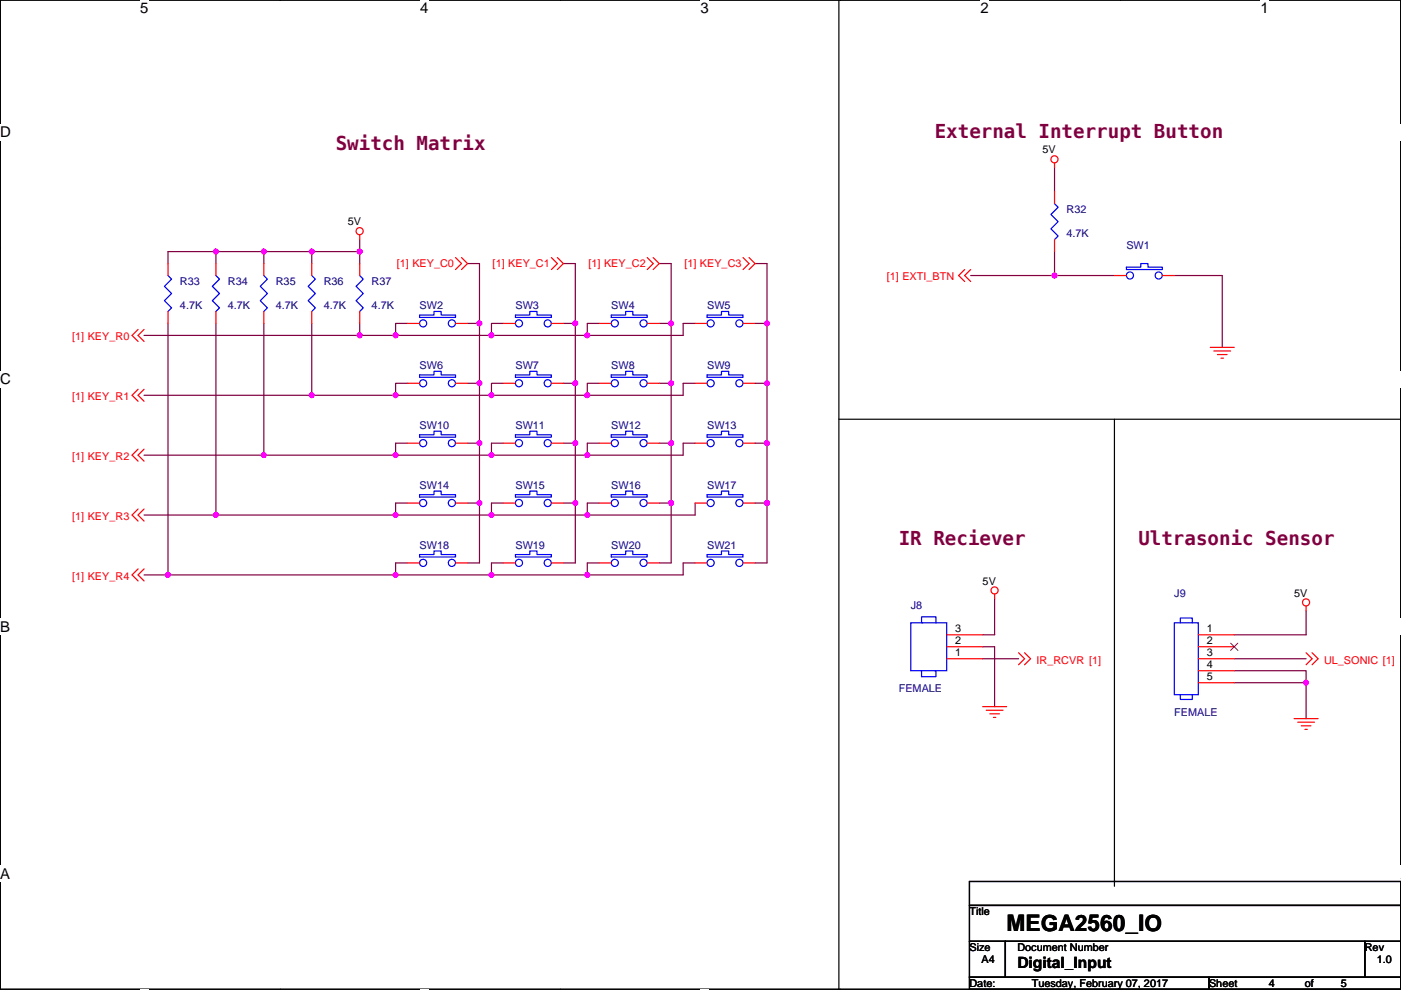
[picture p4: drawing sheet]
<svg xmlns="http://www.w3.org/2000/svg" width="297mm" height="210mm" viewBox="0 0 297 210" stroke-linecap="round" stroke-linejoin="round" font-family="sans-serif">
<path d="M.1 0h296.9v209.8h-296.9z" fill="none" stroke="#000" stroke-width=".25"/>
<g fill="#fff">
<path d="M29.7 0h1.8v3.5h-1.8z"/>
<path d="M29.7 209.8l1.8 .1z"/>
</g>
<path d="M59.4 0h.1M59.4 209.8h.1" fill="none" stroke="#000" stroke-width=".25"/>
<g fill="#fff">
<path d="M89.1 0h1.8v3.5h-1.8z"/>
<path d="M89.1 209.8l1.8 .1z"/>
</g>
<path d="M118.8 0h.1M118.8 209.8h.1" fill="none" stroke="#000" stroke-width=".25"/>
<g fill="#fff">
<path d="M148.5 0h1.8v3.5h-1.8z"/>
<path d="M148.5 209.8l1.8 .1z"/>
</g>
<path d="M178.2 0h.1M178.2 209.8h.1" fill="none" stroke="#000" stroke-width=".25"/>
<g fill="#fff">
<path d="M207.9 0h1.7v3.5h-1.7z"/>
<path d="M207.9 209.8l1.7 .1z"/>
</g>
<path d="M237.6 0h.1M237.6 209.8h.1" fill="none" stroke="#000" stroke-width=".25"/>
<g fill="#fff">
<path d="M267.3 0h1.7v3.5h-1.7z"/>
<path d="M267.3 209.8l1.7 .1z"/>
<path d="M.1 26.2h2.2v3.6h-2.2z"/>
<path d="M297 26.2v3.6z"/>
<path d="M.1 78.7h2.2v3.5h-2.2z"/>
<path d="M297 78.7v3.5z"/>
</g>
<path d="M.1 52.5h.1M297 52.5h.1" fill="none" stroke="#000" stroke-width=".25"/>
<g fill="#fff">
<path d="M.1 131.1h2.1v3.6h-2.1z"/>
<path d="M297 131.1v3.6z"/>
</g>
<path d="M.1 104.9h.1M297 104.9h.1" fill="none" stroke="#000" stroke-width=".25"/>
<g fill="#fff">
<path d="M0 183.6h2.2v3.5h-2.2z"/>
<path d="M297 183.6v3.5z"/>
</g>
<g fill="none" stroke="#000" stroke-width=".25">
<path d="M177.9 0v209.8M177.9 88.9h119.1M236.3 88.9v99.1M297 88.9h.1M.1 157.4h.1M297 157.4h.1M205.5 199.7h7.7v7.6h-7.7zM205.5 187h91.5v5h-91.5zM205.5 192h91.5v7.7h-91.5zM213.2 199.7h76.2v7.6h-76.2zM289.4 199.7h7.6v7.6h-7.6zM177.9 209.8h.1"/>
<path d="M205.5 207.3h50.8v2.5h-50.8zM256.3 207.3h40.7v2.5h-40.7z"/>
</g>
<g fill="none" stroke="#800040" stroke-width=".25">
<path d="M223.6 35.6v5.1M45.8 53.4h-10.2v2.5M45.8 53.4v2.5M45.8 53.4h10.1M55.9 53.4v2.5M55.9 53.4h10.2M66.1 53.4v2.5M66.1 53.4h10.2M76.3 53.4v2.5M76.3 50.8v2.6M99.1 55.9h2.6v12.7M119.4 55.9h2.6v25.4"/>
<path d="M139.8 55.9h2.5v12.7M160.1 55.9h2.5v12.7M205.8 58.4h17.8M223.6 53.4v5M223.6 58.4h12.7M249 58.4h10.1v15.3M30.5 71.1h45.8M35.6 68.6v53.3M45.8 68.6v40.6M55.9 68.6v27.9M66.1 68.6v15.2M76.3 71.1h27.9"/>
<path d="M76.3 68.6v2.5M86.4 68.6h-2.5v2.5M99.1 68.6h2.6M101.7 68.6v12.7M104.2 71.1h20.3M106.7 68.6h-2.5v2.5M119.4 68.6h2.6M127.1 68.6h-2.6v2.5M139.8 68.6h2.5M142.3 68.6v12.7M147.4 68.6h-2.6v2.5h-20.3M160.1 68.6h2.5v12.7"/>
<path d="M30.5 83.8h35.6M30.5 96.5h25.4M55.9 96.5h28M66.1 83.8h17.8M83.9 83.8h20.3M83.9 96.5h20.3M86.4 81.3h-2.5v2.5M86.4 94h-2.5v2.5M99.1 81.3h2.6M99.1 94h2.6M101.7 81.3v12.7M101.7 94v12.7"/>
<path d="M104.2 83.8h20.3M104.2 96.5h20.3M106.7 81.3h-2.5v2.5M106.7 94h-2.5v2.5M119.4 81.3h2.6M119.4 94h2.6M122 81.3v25.4M127.1 81.3h-2.6v2.5M127.1 94h-2.6v2.5M139.8 81.3h2.5M139.8 94h2.5M142.3 81.3v25.4"/>
<path d="M147.4 81.3h-2.6v2.5h-20.3M147.4 94h-2.6v2.5h-20.3M160.1 81.3h2.5M162.6 81.3v12.7h-2.5M162.6 94v12.7M30.5 109.2h15.3M45.8 109.2h38.1M83.9 109.2h20.3M86.4 119.4h-2.5v2.5M86.4 106.7h-2.5v2.5M99.1 106.7h2.6M101.7 106.7v12.7h-2.6"/>
<path d="M104.2 109.2h20.3M106.7 106.7h-2.5v2.5M106.7 119.4h-2.5v2.5M119.4 106.7h2.6M122 106.7v12.7h-2.6M127.1 119.4h-2.6v2.5M127.1 106.7h-2.6v2.5M139.8 106.7h2.5M142.3 106.7v12.7h-2.5M147.4 106.7v2.5h-22.9M147.4 119.4h-2.6v2.5h-20.3M160.1 106.7h2.5"/>
<path d="M162.6 106.7v12.7h-2.5M30.5 121.9h5.1M35.6 121.9h48.3M83.9 121.9h20.3M104.2 121.9h20.3M208.3 137.2h2.6v12.7M208.3 139.7h7.7M210.9 127v7.6h-2.6M261.7 139.7h15.2M276.9 129.6v5h-15.2M261.7 144.8h15.2M261.7 142.3h15.2v2.5"/>
<path d="M276.9 144.8v7.6"/>
</g>
<g fill="#f0f" stroke="#f0f" stroke-width=".25">
<circle cx="83.9" cy="121.9" r=".5"/>
<circle cx="83.9" cy="83.8" r=".5"/>
<circle cx="66.1" cy="83.8" r=".5"/>
<circle cx="83.9" cy="96.5" r=".5"/>
<circle cx="55.9" cy="96.5" r=".5"/>
<circle cx="83.9" cy="109.2" r=".5"/>
<circle cx="76.2" cy="71.1" r=".5"/>
<circle cx="45.8" cy="109.2" r=".5"/>
<circle cx="35.6" cy="121.9" r=".5"/>
<circle cx="45.8" cy="53.3" r=".5"/>
<circle cx="76.2" cy="53.3" r=".5"/>
<circle cx="66.1" cy="53.3" r=".5"/>
<circle cx="55.9" cy="53.3" r=".5"/>
<circle cx="223.6" cy="58.4" r=".5"/>
<circle cx="276.9" cy="144.8" r=".5"/>
<circle cx="83.9" cy="71.1" r=".5"/>
<circle cx="104.2" cy="71.1" r=".5"/>
<circle cx="124.5" cy="71.1" r=".5"/>
<circle cx="124.5" cy="83.8" r=".5"/>
<circle cx="104.2" cy="83.8" r=".5"/>
<circle cx="124.5" cy="96.5" r=".5"/>
<circle cx="104.2" cy="96.5" r=".5"/>
<circle cx="124.5" cy="109.2" r=".5"/>
<circle cx="104.2" cy="109.2" r=".5"/>
<circle cx="124.5" cy="121.9" r=".5"/>
<circle cx="104.2" cy="121.9" r=".5"/>
<circle cx="122" cy="68.6" r=".5"/>
<circle cx="122" cy="81.3" r=".5"/>
<circle cx="122" cy="94" r=".5"/>
<circle cx="122" cy="106.7" r=".5"/>
<circle cx="142.3" cy="68.6" r=".5"/>
<circle cx="142.3" cy="81.3" r=".5"/>
<circle cx="142.3" cy="94" r=".5"/>
<circle cx="142.3" cy="106.7" r=".5"/>
<circle cx="162.6" cy="68.6" r=".5"/>
<circle cx="162.6" cy="81.3" r=".5"/>
<circle cx="162.6" cy="94" r=".5"/>
<circle cx="162.6" cy="106.7" r=".5"/>
<circle cx="101.6" cy="94" r=".5"/>
<circle cx="101.6" cy="106.7" r=".5"/>
<circle cx="101.6" cy="68.6" r=".5"/>
<circle cx="101.6" cy="81.3" r=".5"/>
</g>
<g fill="none" stroke="#f00" stroke-width=".25">
<path d="M223.6 34.6v1M35.6 55.9v2.5M45.8 55.9v2.5M55.9 55.9v2.5M66.1 55.9v2.5M76.3 49.8v1M76.3 55.9v2.5M96.6 54.6l1.2 1.3-1.2 1.3M97.8 54.6l1.3 1.3-1.3 1.3M116.9 54.6l1.3 1.3-1.3 1.3M118.2 54.6l1.2 1.3-1.2 1.3M137.2 54.6l1.3 1.3-1.3 1.3"/>
<path d="M138.5 54.6l1.3 1.3-1.3 1.3M157.5 54.6l1.3 1.3-1.3 1.3M158.8 54.6l1.3 1.3-1.3 1.3M204.5 57.2l-1.2 1.2 1.2 1.3M205.8 57.2l-1.3 1.2 1.3 1.3M223.6 40.7v2.5M223.6 50.8v2.6M236.3 58.4h2.5M246.4 58.4h2.6M29.3 69.9l-1.3 1.2 1.3 1.3M30.5 69.9l-1.2 1.2 1.2 1.3M35.6 66.1v2.5"/>
<path d="M45.8 66.1v2.5M55.9 66.1v2.5M66.1 66.1v2.5M76.3 66.1v2.5M86.4 68.6h2.6M96.6 68.6h2.5M106.7 68.6h2.6M116.9 68.6h2.5M127.1 68.6h2.5M137.2 68.6h2.6M147.4 68.6h2.5M157.5 68.6h2.6"/>
<path d="M256.6 73.7h5.1M257.4 74.4h3.5M258.1 75.2h2.1M258.9 76h.5M29.3 82.6l-1.3 1.2 1.3 1.3M29.3 95.3l-1.3 1.2 1.3 1.3M30.5 82.6l-1.2 1.2 1.2 1.3M30.5 95.3l-1.2 1.2 1.2 1.3M86.4 94h2.6M86.4 81.3h2.6M96.6 94h2.5M96.6 81.3h2.5"/>
<path d="M106.7 94h2.6M106.7 81.3h2.6M116.9 94h2.5M116.9 81.3h2.5M127.1 94h2.5M127.1 81.3h2.5M137.2 94h2.6M137.2 81.3h2.6M147.4 94h2.5M147.4 81.3h2.5M157.5 94h2.6M157.5 81.3h2.6"/>
<path d="M29.3 108l-1.3 1.2 1.3 1.3M30.5 108l-1.2 1.2 1.2 1.3M86.4 119.4h2.6M86.4 106.7h2.6M96.6 119.4h2.5M96.6 106.7h2.5M106.7 119.4h2.6M106.7 106.7h2.6M116.9 119.4h2.5M116.9 106.7h2.5M127.1 119.4h2.5M127.1 106.7h2.5"/>
<path d="M137.2 119.4h2.6M137.2 106.7h2.6M147.4 119.4h2.5M147.4 106.7h2.5M157.5 119.4h2.6M157.5 106.7h2.6M29.3 120.7l-1.3 1.2 1.3 1.3M30.5 120.7l-1.2 1.2 1.2 1.3M200.7 139.7h7.6M200.7 137.2h7.6M200.7 134.6h7.6M210.9 126v1"/>
<path d="M216 138.5l1.2 1.2-1.2 1.3M217.2 138.5l1.3 1.2-1.3 1.3M254.1 134.6h7.6M254.1 137.2h7.6M254.1 139.7h7.6M276.9 128.5v1.1M276.9 138.5l1.3 1.2-1.3 1.3M278.2 138.5l1.3 1.2-1.3 1.3M208.3 149.9h5.1M209.1 150.6h3.6M209.9 151.4h2M210.6 152.2h.5"/>
<path d="M254.1 142.3h7.6M254.1 144.8h7.6M274.4 152.4h5.1M275.1 153.2h3.6M275.9 153.9h2M276.7 154.7h.5"/>
<circle cx="223.6" cy="33.8" r=".76"/>
<circle cx="76.2" cy="49" r=".76"/>
<circle cx="210.9" cy="125.2" r=".76"/>
<circle cx="276.9" cy="127.8" r=".76"/>
</g>
<g fill="none" stroke="#00f" stroke-width=".25">
<path d="M35.6 58.4l.8 .8-1.5 1.5 1.5 1.6-1.5 1.5 1.5 1.5-.8 .8M45.8 58.4l.7 .8-1.5 1.5 1.5 1.6-1.5 1.5 1.5 1.5-.7 .8M55.9 58.4l.8 .8-1.5 1.5 1.5 1.6-1.5 1.5 1.5 1.5-.8 .8M66.1 58.4l.8 .8-1.6 1.5 1.6 1.6-1.6 1.5 1.6 1.5-.8 .8M76.3 58.4l.7 .8-1.5 1.5 1.5 1.6-1.5 1.5 1.5 1.5-.7 .8M223.6 43.2l.7 .8-1.5 1.5 1.5 1.5-1.5 1.5 1.5 1.6-.7 .7M238.8 56.7h3.1v-.8h1.5v.8h3v.5h-7.6zM89 79.5h3v-.7h1.5v.7h3.1v.5h-7.6zM89 66.8h3v-.7h1.5v.7h3.1v.5h-7.6zM109.3 79.5h3v-.7h1.6v.7h3v.5h-7.6zM109.3 66.8h3v-.7h1.6v.7h3v.5h-7.6zM129.6 79.5h3v-.7h1.6v.7h3v.5h-7.6z"/>
<path d="M129.6 66.8h3v-.7h1.6v.7h3v.5h-7.6zM149.9 66.8h3.1v-.7h1.5v.7h3v.5h-7.6zM149.9 79.5h3.1v-.7h1.5v.7h3v.5h-7.6zM89 92.2h3v-.7h1.5v.7h3.1v.5h-7.6zM109.3 92.2h3v-.7h1.6v.7h3v.5h-7.6zM129.6 92.2h3v-.7h1.6v.7h3v.5h-7.6zM149.9 92.2h3.1v-.7h1.5v.7h3v.5h-7.6zM89 117.6h3v-.7h1.5v.7h3.1v.5h-7.6zM89 104.9h3v-.7h1.5v.7h3.1v.5h-7.6zM109.3 117.6h3v-.7h1.6v.7h3v.5h-7.6zM109.3 104.9h3v-.7h1.6v.7h3v.5h-7.6zM129.6 117.6h3v-.7h1.6v.7h3v.5h-7.6z"/>
<path d="M129.6 104.9h3v-.7h1.6v.7h3v.5h-7.6zM149.9 117.6h3.1v-.7h1.5v.7h3v.5h-7.6zM149.9 104.9h3.1v-.7h1.5v.7h3v.5h-7.6zM193.1 132.1h7.6v10.2h-7.6zM195.6 132.1h-.2v-1.3h3v1.3M249 132.1h5.1v15.2h-5.1zM250.2 132.1v-1h2.6v1M195.4 142.3v1.2h3v-1.2h-.2M250.2 147.3v1.1h2.6v-1.1"/>
<circle cx="239.6" cy="58.4" r=".76"/>
<circle cx="245.7" cy="58.4" r=".76"/>
<circle cx="89.7" cy="68.6" r=".76"/>
<circle cx="95.8" cy="68.6" r=".76"/>
<circle cx="110" cy="68.6" r=".76"/>
<circle cx="116.1" cy="68.6" r=".76"/>
<circle cx="130.3" cy="68.6" r=".76"/>
<circle cx="136.4" cy="68.6" r=".76"/>
<circle cx="150.7" cy="68.6" r=".76"/>
<circle cx="156.8" cy="68.6" r=".76"/>
<circle cx="89.7" cy="94" r=".76"/>
<circle cx="89.7" cy="81.3" r=".76"/>
<circle cx="95.8" cy="81.3" r=".76"/>
<circle cx="95.8" cy="94" r=".76"/>
<circle cx="110" cy="94" r=".76"/>
<circle cx="110" cy="81.3" r=".76"/>
<circle cx="116.1" cy="81.3" r=".76"/>
<circle cx="116.1" cy="94" r=".76"/>
<circle cx="130.3" cy="94" r=".76"/>
<circle cx="130.3" cy="81.3" r=".76"/>
<circle cx="136.4" cy="94" r=".76"/>
<circle cx="136.4" cy="81.3" r=".76"/>
<circle cx="150.7" cy="81.3" r=".76"/>
<circle cx="150.7" cy="94" r=".76"/>
<circle cx="156.8" cy="81.3" r=".76"/>
<circle cx="156.8" cy="94" r=".76"/>
<circle cx="89.7" cy="119.4" r=".76"/>
<circle cx="89.7" cy="106.7" r=".76"/>
<circle cx="95.8" cy="106.7" r=".76"/>
<circle cx="95.8" cy="119.4" r=".76"/>
<circle cx="110" cy="119.4" r=".76"/>
<circle cx="110" cy="106.7" r=".76"/>
<circle cx="116.1" cy="106.7" r=".76"/>
<circle cx="116.1" cy="119.4" r=".76"/>
<circle cx="130.3" cy="119.4" r=".76"/>
<circle cx="130.3" cy="106.7" r=".76"/>
<circle cx="136.4" cy="119.4" r=".76"/>
<circle cx="136.4" cy="106.7" r=".76"/>
<circle cx="150.7" cy="106.7" r=".76"/>
<circle cx="150.7" cy="119.4" r=".76"/>
<circle cx="156.8" cy="119.4" r=".76"/>
<circle cx="156.8" cy="106.7" r=".76"/>
</g>
<path d="M260.9 136.4l1.6 1.6M262.4 136.4l-1.5 1.6" fill="none" stroke="#804000" stroke-width=".21"/>
<text font-size="4.8" x="213.4" y="197.5">MEGA2560_IO</text>
<g font-size="4.1" fill="#800040">
<text x="198.2" y="29.2">External Interrupt Button</text>
<text x="71.2" y="31.7">Switch Matrix</text>
<text x="190.6" y="115.5">IR Reciever</text>
<text x="241.4" y="115.5">Ultrasonic Sensor</text>
</g>
<text font-size="3.3" x="215.7" y="205.3">Digital_Input</text>
<g font-size="3.2">
<text x="29.7" y="2.8">5</text>
<text x="89.1" y="2.8">4</text>
<text x="148.5" y="2.8">3</text>
<text x="207.9" y="2.8">2</text>
<text x="267.3" y="2.8">1</text>
<text x=".1" y="29.1">D</text>
<text x=".1" y="81.5">C</text>
<text x=".1" y="134">B</text>
<text x=".1" y="186.4">A</text>
<text x="297" y="186.4">A</text>
</g>
<g font-size="2.3">
<text x="221" y="32.6">5V</text>
<text x="73.7" y="47.8">5V</text>
<text x="208.3" y="124">5V</text>
<text x="274.4" y="126.5">5V</text>
<text x="202.5" y="136.7">2</text>
<text x="202.5" y="134.1">3</text>
<text x="255.8" y="134.1">1</text>
<text x="255.8" y="136.7">2</text>
<text x="202.5" y="139.2">1</text>
<text x="255.8" y="139.2">3</text>
<text x="255.8" y="141.7">4</text>
<text x="255.8" y="144.3">5</text>
<text x="205.5" y="194.1">Title</text>
<text x="205.5" y="201.7">Size</text>
<text x="215.7" y="201.7">Document Number</text>
<text x="289.4" y="201.7">Rev</text>
<text x="205.5" y="209.3">Date:</text>
<text x="208.1" y="204.3">A4</text>
<text x="218.8" y="209.3">Tuesday, February 07, 2017</text>
<text x="256.3" y="209.3">Sheet</text>
<text x="269" y="209.3">4</text>
<text x="276.7" y="209.3">of</text>
<text x="284.3" y="209.3">5</text>
<text x="291.9" y="204.3">1.0</text>
</g>
<g font-size="2.3" fill="#000080">
<text x="226.1" y="45.3">R32</text>
<text x="226.1" y="50.3">4.7K</text>
<text x="238.8" y="52.9">SW1</text>
<text x="38.2" y="60.5">R33</text>
<text x="38.2" y="65.6">4.7K</text>
<text x="48.3" y="60.5">R34</text>
<text x="48.3" y="65.6">4.7K</text>
<text x="58.5" y="60.5">R35</text>
<text x="58.5" y="65.6">4.7K</text>
<text x="68.6" y="60.5">R36</text>
<text x="68.6" y="65.6">4.7K</text>
<text x="78.8" y="60.5">R37</text>
<text x="78.8" y="65.6">4.7K</text>
<text x="89" y="65.6">SW2</text>
<text x="109.3" y="65.6">SW3</text>
<text x="129.6" y="65.6">SW4</text>
<text x="149.9" y="65.6">SW5</text>
<text x="89" y="78.3">SW6</text>
<text x="109.3" y="78.3">SW7</text>
<text x="129.6" y="78.3">SW8</text>
<text x="149.9" y="78.3">SW9</text>
<text x="89" y="91">SW10</text>
<text x="109.3" y="91">SW11</text>
<text x="129.6" y="91">SW12</text>
<text x="149.9" y="91">SW13</text>
<text x="89" y="103.7">SW14</text>
<text x="109.3" y="103.7">SW15</text>
<text x="129.6" y="103.7">SW16</text>
<text x="149.9" y="103.7">SW17</text>
<text x="89" y="116.4">SW18</text>
<text x="109.3" y="116.4">SW19</text>
<text x="129.6" y="116.4">SW20</text>
<text x="149.9" y="116.4">SW21</text>
<text x="193.1" y="129.1">J8</text>
<text x="249" y="126.5">J9</text>
<text x="190.6" y="146.9">FEMALE</text>
<text x="249" y="151.9">FEMALE</text>
</g>
<g font-size="2.3" fill="#f00">
<text x="84.1" y="56.7">[1] KEY_C0</text>
<text x="104.5" y="56.7">[1] KEY_C1</text>
<text x="124.8" y="56.7">[1] KEY_C2</text>
<text x="145.1" y="56.7">[1] KEY_C3</text>
<text x="188" y="59.5">[1] EXTI_BTN</text>
<text x="15.3" y="72.2">[1] KEY_R0</text>
<text x="15.3" y="84.9">[1] KEY_R1</text>
<text x="15.3" y="97.6">[1] KEY_R2</text>
<text x="15.3" y="110.3">[1] KEY_R3</text>
<text x="15.3" y="123">[1] KEY_R4</text>
<text x="219.8" y="140.8">IR_RCVR [1]</text>
<text x="280.7" y="140.8">UL_SONIC [1]</text>
</g>
</svg>
